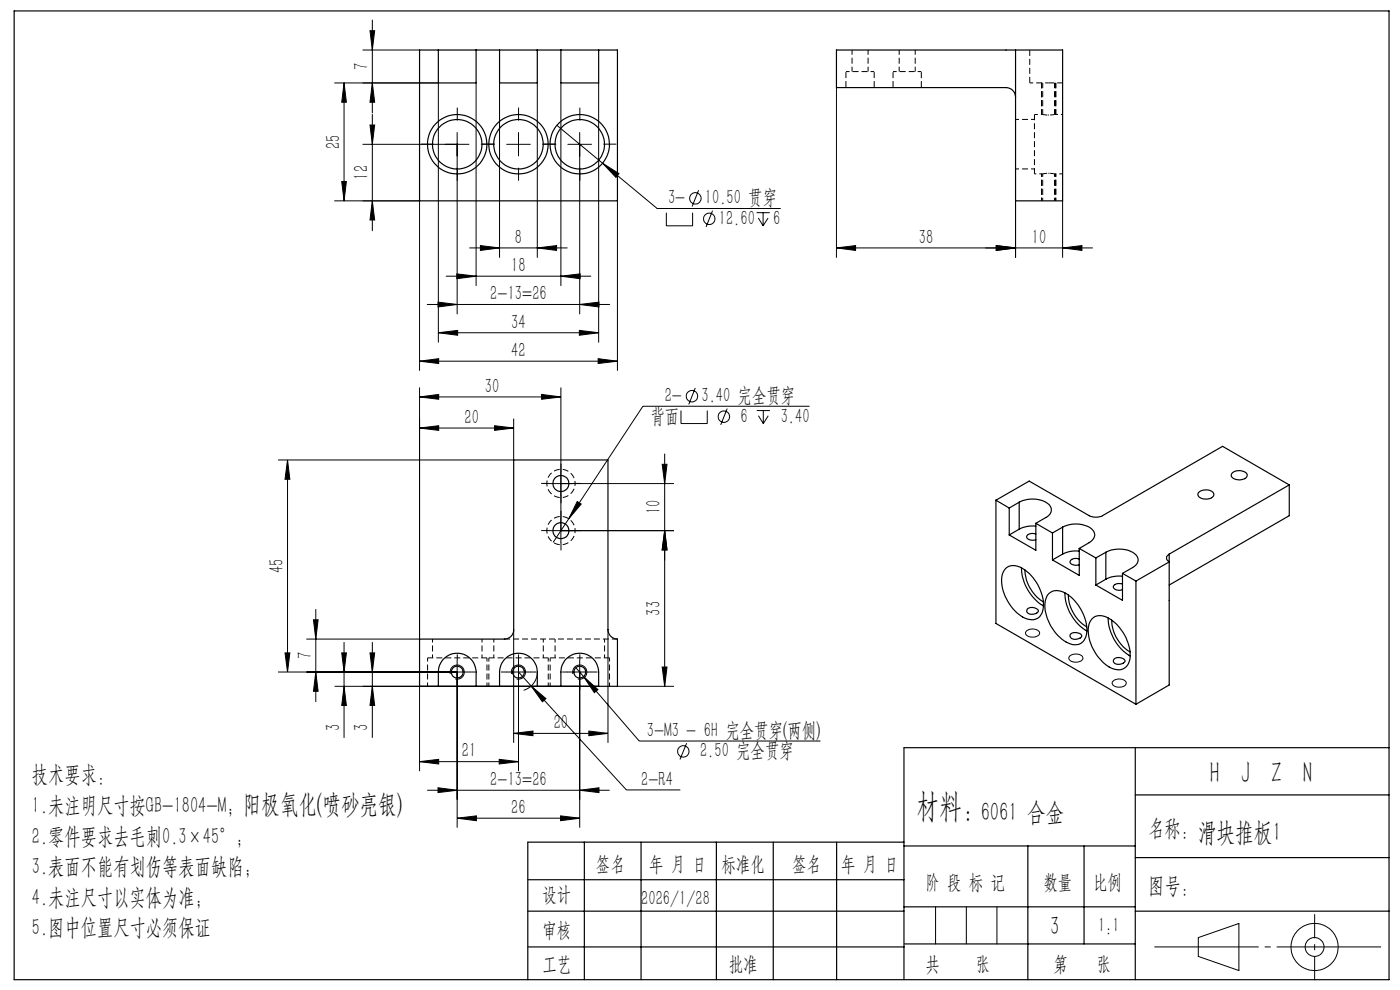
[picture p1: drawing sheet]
<svg xmlns="http://www.w3.org/2000/svg" width="297mm" height="210mm" viewBox="0 0 297 210" stroke-linecap="round" stroke-linejoin="round" font-family="sans-serif">
<g fill="none" stroke="#000" stroke-width=".25">
<path d="M3 2.3h291.7v205.5h-291.7zM93 10.6h8M93 10.6h-4v32h42v-32h-4M93 10.6v7h8v-7M101 10.6h5M106 10.6h8M106 10.6v7h8v-7M114 10.6h5M119 10.6h8M119 10.6v7h8v-7M215.4 10.6h-38v8h36a2.05 2.05 0 0 1 2 2M215.4 10.6h10v32h-10z"/>
<path d="M109 97.6h20v36a2.03 2.03 0 0 0 2 2v10h-42v-10h18a1.97 1.97 0 0 0 2-2zM211.3 106.1v26.1l29.7 17.2M211.3 106.1l2.8 1.7M214.1 107.8v5.7M216.2 106.5a5.8 5.8 0 0 1 6.5 .7 1.66 1.66 0 0 1-.8 2.6l-2.2 1.2M216.2 106.5l-2.1 1.3M216.2 106.5v5.7M216.2 112.2l-2.1 1.3M219.7 111.6a6.1 6.1 0 0 0-3.5 .6M219.7 113.3a1.61 1.61 0 0 0-1.9 .5 1.29 1.29 0 0 0 1.9 .7M219.7 111v5.7l-5.6-3.2M219.7 111l3.6 2.1"/>
<path d="M223.3 113.1v5.7M225.4 111.8a5.7 5.7 0 0 1 6.5 .7 1.68 1.68 0 0 1-.8 2.6l-2.1 1.2M225.4 111.8v5.7M225.4 111.8l-2.1 1.3M225.4 117.5l-2.1 1.3M229 116.9a6.1 6.1 0 0 0-3.6 .6M229 118.6a1.43 1.43 0 0 0-2 .6 1.62 1.62 0 0 0 2 .6M229 116.3v5.8l-5.7-3.3M229 116.3l3.5 2M232.5 118.3v5.8M234.6 117.1a5.8 5.8 0 0 1 6.5 .7 1.67 1.67 0 0 1-.8 2.6l-2.2 1.2M234.6 117.1l-2.1 1.2"/>
<path d="M234.6 117.1v5.8M248 117.5a.89 .89 0 0 0-.5 .9 .89 .89 0 0 0 .5 .8l-7 4.1M248 117.5v27.8l-7 4.1M254.2 104.5a2.2 2.2 0 0 1 3.3 .3 1.44 1.44 0 0 1-1.9 1.1 1.18 1.18 0 0 1-1.4-1.2zM261.5 100.3a2.23 2.23 0 0 1 3.1 .4 1.45 1.45 0 0 1-2 1.1 1.18 1.18 0 0 1-1.4-1.2zM273.5 102.9l-14.1-8.2-25.5 14.7a3.3 3.3 0 0 1-2.8 0l-12.8-7.3-7 4M273.5 102.9l-25.5 14.6M273.5 102.9v6.5l-25.5 14.7M213.4 120.5a3 3 0 0 1 3.7 .2 9.5 9.5 0 0 1 4.2 8.2 2.56 2.56 0 0 1-4 2.2 9.4 9.4 0 0 1-4.7-9.2zM216.7 120.5a9.7 9.7 0 0 0 4.7 8M217.5 120.9a8.1 8.1 0 0 0 3.8 6.8M218 129.1a1.52 1.52 0 0 1 2.3 .6 1.54 1.54 0 0 1-2.5 0z"/>
<path d="M222.3 126.1a2.92 2.92 0 0 1 4-.1 9.5 9.5 0 0 1 4.2 8.6 2.48 2.48 0 0 1-3.9 1.8 9.3 9.3 0 0 1-4.9-8.8zM225.9 125.8a9.8 9.8 0 0 0 4.7 8M226.7 126.2a8.1 8.1 0 0 0 3.8 6.8M227.2 134.4a1.84 1.84 0 0 1 2.2 .4 1.11 1.11 0 0 1-1.3 .8 .79 .79 0 0 1-.9-.2 .79 .79 0 0 1 0-1zM231.8 131.2a3 3 0 0 1 3.7 .1 9.4 9.4 0 0 1 4.2 8.6 2.55 2.55 0 0 1-4 1.8 9.4 9.4 0 0 1-4.7-9.2zM234.6 122.9l-2.1 1.2M235.1 131.1a9.7 9.7 0 0 0 4.6 8M235.8 131.5a8.1 8.1 0 0 0 3.9 6.8M236.4 139.8a1.57 1.57 0 0 1 2.3 .5 1.67 1.67 0 0 1-2.4 .2l-.1-.2zM238.1 122.2a6.3 6.3 0 0 0-3.5 .7M238.1 123.9a1.43 1.43 0 0 0-1.9 .7 1.49 1.49 0 0 0 1.9 .5M238.1 121.6v5.7l-5.6-3.2"/>
<path d="M238.1 121.6l2.9 1.7M241 123.3v26.1M93 145.6v-3.1a4 4 0 0 1 4-3.9 4 4 0 0 1 4 3.9v3.1M106 145.6v-3.1a4 4 0 0 1 4-3.9 4 4 0 0 1 4 3.9v3.1M119 145.6v-3.1a4 4 0 0 1 4-3.9 4 4 0 0 1 4 3.9v3.1M240.8 158.6v49.2M294.7 158.6h-102.9v49.2M124 178.6v29.2M136 178.6v29.2M152 178.6v29.2M164 178.6v29.2M177.5 178.6v29.2"/>
<path d="M191.8 178.6h-79.8v29.2M191.8 179.4h49M218.1 179.4v28.4M230 179.4v20.8M240.8 168.6h53.9M112 193.3h79.8M112 186.6h79.8M191.8 192.4h49M240.8 181.9h53.9M240.8 193.3h53.9M112 200.9h79.8M192 200.2h48.8"/>
<circle cx="97" cy="30.6" r="5.2"/>
<circle cx="97" cy="30.6" r="6.3"/>
<circle cx="110" cy="30.6" r="6.3"/>
<circle cx="110" cy="30.6" r="5.2"/>
<circle cx="123" cy="30.6" r="5.2"/>
<circle cx="123" cy="30.6" r="6.3"/>
<circle cx="119" cy="102.6" r="1.7"/>
<circle cx="119" cy="112.6" r="1.69"/>
<circle cx="97" cy="142.6" r="1.24"/>
<circle cx="110" cy="142.6" r="1.25"/>
<circle cx="123" cy="142.6" r="1.24"/>
</g>
<g fill="none" stroke="#000" stroke-width=".21" stroke-dasharray="1.3 .6" stroke-linecap="butt">
<path d="M218.5 10.6v7M222.3 24.4h.2M222.5 36.8h-.1M222.6 36.8h-.1M95.8 142.5v.3M98.3 142.6v-.1M98.3 142.5l-.1-.4M108.8 142.5v.3M111.3 142.6v-.1M111.3 142.5l-.1-.4M121.8 142.5v.3M124.3 142.6v-.1"/>
<path d="M124.3 142.5l-.1-.4"/>
</g>
<path d="M221.2 36.9l1.1-.1 1.4 .1M223.7 24.3l-1.1 .1-1.4-.1" fill="none" stroke="#000" stroke-width=".21" stroke-dasharray="1.3 .6" stroke-dashoffset=".3" stroke-linecap="butt"/>
<path d="M221.2 17.6v6.7M222.5 17.6h3M219.5 24.3v12.6M221 24.3v-6.7M223.7 24.3v-6.7M224 24.3v-6.7M103.3 139.5h-12.6M107 135.5h24M116.3 139.5h-12.6M129.3 139.5h-12.6" fill="none" stroke="#000" stroke-width=".21" stroke-dasharray="1.3 .6" stroke-dashoffset=".1" stroke-linecap="butt"/>
<g fill="none" stroke="#000" stroke-width=".21" stroke-dasharray="1.3 .6" stroke-dashoffset=".5" stroke-linecap="butt">
<path d="M185.5 15.2h-6M195.5 15.2h-6M218.5 17.6h4M215.5 35.8h4M219.5 25.3h-4M90.7 139.5v6M91.8 135.5v4M102.3 139.5v-4M103.7 139.5v6M104.8 135.5v4M115.3 139.5v-4M116.7 139.5v6"/>
<path d="M117.8 135.5v4M128.3 139.5v-4M103.3 145.5v-6M116.3 145.5v-6M129.3 145.5v-6"/>
</g>
<path d="M219.5 36.9h1.7M221.2 24.3h-1.7M223.7 36.9h1.8M225.5 24.3h-1.8" fill="none" stroke="#000" stroke-width=".21" stroke-dasharray="1.3 .6" stroke-dashoffset=".9" stroke-linecap="butt"/>
<path d="M221.2 36.9v5.7M221 42.6v-5.7M223.7 42.6v-5.7M224 42.6v-5.7" fill="none" stroke="#000" stroke-width=".21" stroke-dasharray="1.3 .6" stroke-dashoffset=".6" stroke-linecap="butt"/>
<path d="M179.5 15.2v3.4M185.5 18.6v-3.4M189.5 15.2v3.4M195.5 18.6v-3.4" fill="none" stroke="#000" stroke-width=".21" stroke-dasharray="1.3 .6" stroke-dashoffset="-.1" stroke-linecap="butt"/>
<path d="M180.8 10.6v4.6M184.2 15.2v-4.6M190.8 10.6v4.6M194.2 15.2v-4.6" fill="none" stroke="#000" stroke-width=".21" stroke-dasharray="1.3 .6" stroke-dashoffset=".2" stroke-linecap="butt"/>
<path d="M122 102.5a3 3 0 0 1-4.4 2.7 3 3 0 0 1-.3-5.1 3 3 0 0 1 4.7 2v.4M122 112.5a3 3 0 0 1-4.4 2.7 3 3 0 0 1-.3-5.1 3 3 0 0 1 4.7 2v.4" fill="none" stroke="#000" stroke-width=".21" stroke-dasharray="1.3 .6" stroke-dashoffset=".7" stroke-linecap="butt"/>
<g fill="none" stroke="#000" stroke-width=".21">
<path d="M71 17.6h22v55M73 17.6l.5 4.1h-1zM73 17.6v25M77 10.6h12M78.5 6.5h1l-.5 4.1zM79 17.6l.5 4.1h-1zM79 4.3v19.6M101 17.6v43M106 17.6v37M114 17.6v37M119 17.6v43M127 17.6v55"/>
<path d="M177.4 18.6v36M72.5 38.5h1l-.5 4.1zM77 30.6h22.5M78.5 26.5h1l-.5 4.1zM79 24.3v24.7M97 28.1v38.5M107.5 30.6h5M110 28.1v5M118.1 26.6l21.3 17.6h26.2M120.5 30.6h5M123 28.1v38.5M127.8 34.6l3.5 2.2-.6 .8z"/>
<path d="M71 42.6h18v36M79 42.6l.5 4.1h-1zM94.7 58.6h30.6M96.9 58.1l4.1 .5-4.1 .5zM99.6 52.6h20.7M101.9 52.1l4.1 .5-4.1 .5zM114 52.6l4.1-.5v1zM119 58.6l4.1-.5v1zM131 42.6v36M141.4 45.1v2.8h5.5v-2.8M148.2 40.3l-1.4 3.5M151.2 44.7l-1.4 3.4"/>
<path d="M160.5 45.1h2.8M160.9 46.2l1 1.7M161.9 45.1v2.8M162.9 46.2l-1 1.7M177.4 52.6l4.1-.5v1zM177.4 52.6h54.4M211.3 52.1l4.1 .5-4.1 .5zM215.4 42.6v12M225.4 52.6l4.1-.5v1zM225.4 42.6v12M89 76.6l4.1-.5v1zM89 76.6h42"/>
<path d="M90.6 64.6h38.7M92.9 64.1l4.1 .5-4.1 .5zM93 70.6l4.1-.5v1zM93 70.6h34M122.9 70.1l4.1 .5-4.1 .5zM123 64.6l4.1-.5v1zM126.9 76.1l4.1 .5-4.1 .5zM61 97.6l.5 4.1h-1zM61 97.6v44.9M89 90.8l4.1-.5v1zM89 84.2l4.1-.5v1zM89 82.2v53.4h-24"/>
<path d="M89 90.8h20M89 84.2h30M104.9 90.3l4.1 .5-4.1 .5zM109 88.8v8.8h-50M114.9 83.7l4.1 .5-4.1 .5zM119 82.2v32.9M140.5 98.5h1l-.5 4.1zM141 96.2v49.4M144.5 87.1v2.7h5.5v-2.7M147.5 82.3l-1.4 3.5M154.3 86.7l-1.4 3.4M160.5 87.1h2.8"/>
<path d="M160.9 88.2l1 1.6M161.9 87.1v2.7M163 88.2l-1.1 1.6M171.7 86.2h-35.3l-15.8 23.9M116.5 112.6h26.5M116.5 102.6h26.5M120.6 110.1l-3.3 5M122.4 106.4l.9 .5-2.7 3.2zM141 112.6l.5 4.1h-1zM60.5 138.5h1l-.5 4zM66.5 131.5h1l-.5 4.1zM67 129.2v19.7"/>
<path d="M72.5 138.5h1l-.5 4zM73 136.2v20.3M78.5 138.5h1l-.5 4zM79 136.2v20.3M109 133.6v24M129 133.6v24M217.7 133.9a1.93 1.93 0 0 1 2.9 .3 1.55 1.55 0 0 1-2.2 .9l-.8-.5v-.4zM226.8 139.3a2 2 0 0 1 2.9 .1 1.04 1.04 0 0 1-1.2 1.1 1.29 1.29 0 0 1-1.7-1zM59 142.5h40.5M67 142.5l.5 4.1h-1zM71 145.6h56M73 145.6l.5 4h-1z"/>
<path d="M79 145.6l.5 4h-1zM89 145.6v18M95.5 143a1.51 1.51 0 0 1 1.4-1.9 1.51 1.51 0 0 1 1.6 1.6 1.51 1.51 0 0 1-1.9 1.3M97 140.1v35.5M107.5 142.5h5M108.5 143a1.5 1.5 0 0 1 1.4-1.9 1.5 1.5 0 0 1 1.6 1.6 1.5 1.5 0 0 1-1.9 1.3M109 155.6l4.1-.5v1zM109 155.6h20M110 140.1v23.5M110 142.5l2.7 3M112.7 145.5l3.1 2.7-.7 .7zM112.7 145.5l20.2 22.1h11.4"/>
<path d="M114 142.5a4 4 0 0 1-2.9 3.9M120.5 142.5h5M121.5 143a1.51 1.51 0 0 1 1.4-1.9 1.51 1.51 0 0 1 1.6 1.6 1.51 1.51 0 0 1-1.9 1.3M122.2 141.6l1.6 1.9M123 140.1v35.5M123.8 143.5l3.1 2.8-.8 .6zM123.8 143.5l11.8 13.7h38.5M124.9 155.1l4.1 .5-4.1 .5zM131 145.6h12M140.5 141.5h1l-.5 4.1zM145.7 157.6l-1.4 3.5M236.1 144.5a1.93 1.93 0 0 1 2.8 .3 1.55 1.55 0 0 1-2.1 .9l-.8-.5-.1-.4z"/>
<path d="M89 161.6l4.1-.5v1zM89 161.6h21M90.6 167.6h38.7M92.9 167.1l4.1 .5-4.1 .5zM97 173.6l4.1-.5v1zM97 173.6h26M105.9 161.1l4.1 .5-4.1 .5zM118.9 173.1l4.1 .5-4.1 .5zM123 167.6l4.1-.5v1zM198.5 192.4v7.8M205 192.4v7.8M211.5 192.4v7.8"/>
<path d="M254.2 198.9l8.6-3v10l-8.6-3z"/>
<circle cx="147.5" cy="42.1" r="1.22"/>
<circle cx="150.5" cy="46.4" r="1.22"/>
<circle cx="146.8" cy="84" r="1.21"/>
<circle cx="153.6" cy="88.4" r="1.21"/>
<circle cx="145" cy="159.4" r="1.2"/>
<circle cx="278.9" cy="200.9" r="2"/>
<circle cx="278.9" cy="200.9" r="5"/>
</g>
<g fill="none" stroke="#000" stroke-width=".21" stroke-dasharray="30.5 1.3 1.3 1.3" stroke-linecap="butt">
<path d="M92 30.6h-2.7M97 25.6v-2.8M97 35.6v2.7M102 30.6h2.8M105 30.6h-2.7M110 25.6v-2.8M110 35.6v2.7M115 30.6h2.8M118 30.6h-2.7M123 25.6v-2.8M123 35.6v2.7M128 30.6h2.8"/>
<path d="M116.5 112.5h-1.7M116.5 102.5h-1.7M119 110v-1.7M119 115v1.7M119 100v-1.7M119 105v1.7M121.5 112.5h1.7M121.5 102.5h1.7M94.5 142.5h-1.2M97 140v-1.2M97 145v1.3M99.5 142.5h1.3"/>
<path d="M107.5 142.5h-1.2M110 140v-1.2M110 145v1.3M112.5 142.5h1.3M120.5 142.5h-1.2M123 140v-1.2M123 145v1.3M125.5 142.5h1.3"/>
</g>
<path d="M244.9 200.9h48.1" fill="none" stroke="#000" stroke-width=".21" stroke-dasharray="30.5 1.3 1.3 1.3" stroke-dashoffset="8.3" stroke-linecap="butt"/>
<path d="M278.9 193.9v14" fill="none" stroke="#000" stroke-width=".21" stroke-dasharray="30.5 1.3 1.3 1.3" stroke-dashoffset="25.4" stroke-linecap="butt"/>
<g fill="#000">
<path d="M73 17.6l.5 4.1h-1zM72.5 38.5h1l-.5 4.1z"/>
<path d="M79 17.6l.5 4.1h-1zM78.5 6.5h1l-.5 4.1zM79 42.6l.5 4.1h-1zM78.5 26.5h1l-.5 4.1z"/>
<path d="M96.9 58.1l4.1 .5-4.1 .5zM119 58.6l4.1-.5v1z"/>
<path d="M93 70.6l4.1-.5v1zM122.9 70.1l4.1 .5-4.1 .5zM101.9 52.1l4.1 .5-4.1 .5zM114 52.6l4.1-.5v1zM92.9 64.1l4.1 .5-4.1 .5zM123 64.6l4.1-.5v1zM127.8 34.6l2.9 3 .6-.8zM211.3 52.1l4.1 .5-4.1 .5zM225.4 52.6l4.1-.5v1z"/>
<path d="M126.9 76.1l4.1 .5-4.1 .5zM89 76.6l4.1-.5v1zM211.3 52.1l4.1 .5-4.1 .5zM177.4 52.6l4.1-.5v1z"/>
<path d="M104.9 90.3l4.1 .5-4.1 .5zM89 90.8l4.1-.5v1zM105.9 161.1l4.1 .5-4.1 .5zM89 161.6l4.1-.5v1z"/>
<path d="M60.5 138.5h1l-.5 4zM61 97.6l.5 4.1h-1zM67 142.5l.5 4.1h-1zM66.5 131.5h1l-.5 4.1zM141 112.6l.5 4.1h-1zM140.5 98.5h1l-.5 4.1z"/>
<path d="M72.5 138.5h1l-.5 4zM73 145.6l.5 4h-1zM141 112.6l.5 4.1h-1zM140.5 141.5h1l-.5 4.1z"/>
<path d="M79 145.6l.5 4h-1zM78.5 138.5h1l-.5 4z"/>
<path d="M97 173.6l4.1-.5v1zM118.9 173.1l4.1 .5-4.1 .5zM92.9 167.1l4.1 .5-4.1 .5zM123 167.6l4.1-.5v1zM89 84.2l4.1-.5v1zM114.9 83.7l4.1 .5-4.1 .5zM109 155.6l4.1-.5v1zM124.9 155.1l4.1 .5-4.1 .5zM122.4 106.4l-1.8 3.7 2.7-3.2zM123.8 143.5l2.3 3.4 .8-.6zM112.7 145.5l2.4 3.4 .7-.7z"/>
</g>
<text font-size="7.1" x="194.3" y="173.4">材料：</text>
<g font-size="6.3">
<text x="256.6" y="166.2">H</text>
<text x="263.3" y="166.2">J</text>
<text x="269.7" y="166.2">Z</text>
<text x="276.4" y="166.2">N</text>
</g>
<g font-size="5.6">
<text x="51.5" y="172.4">阳极氧化(喷砂亮银)</text>
<text x="208" y="174.1">6061 合金</text>
<text x="254.1" y="178.4">滑块推板1</text>
<text x="222.8" y="198.3">3</text>
</g>
<g font-size="4.9">
<text x="6.8" y="166">技术要求：</text>
<text x="6.8" y="172.4">1.未注明尺寸按GB-1804-M；</text>
<text x="6.8" y="179">2.零件要求去毛刺0.3×45°；</text>
<text x="243.6" y="177.3">名称:</text>
<text x="6.8" y="185.4">3.表面不能有划伤等表面缺陷；</text>
<text x="6.8" y="191.9">4.未注尺寸以实体为准；</text>
<text x="243.6" y="189.4">图号：</text>
<text x="6.8" y="198.3">5.图中位置尺寸必须保证</text>
</g>
<g font-size="4.4">
<text x="78.1" y="14.8" transform="rotate(-90 78.1 14.8)">7</text>
<text x="72.1" y="31.6" transform="rotate(-90 72.1 31.6)">25</text>
<text x="78.1" y="38.1" transform="rotate(-90 78.1 38.1)">12</text>
<text x="141.7" y="43.4">3-</text>
<text x="149.5" y="43.4">10.50 贯穿</text>
<text x="152.5" y="47.7">12.60</text>
<text x="164.1" y="47.7">6</text>
<text x="109.2" y="51.7">8</text>
<text x="194.9" y="51.7">38</text>
<text x="218.9" y="51.7">10</text>
<text x="108.5" y="57.7">18</text>
<text x="104" y="63.7">2-13=26</text>
<text x="108.5" y="69.7">34</text>
<text x="108.5" y="75.7">42</text>
<text x="102.9" y="83.3">30</text>
<text x="98.5" y="89.9">20</text>
<text x="138" y="89.7">背面</text>
<text x="141" y="85.3">2-</text>
<text x="148.8" y="85.3">3.40 完全贯穿</text>
<text x="157.1" y="89.7">6</text>
<text x="165.6" y="89.7">3.40</text>
<text x="140.1" y="109.1" transform="rotate(-90 140.1 109.1)">10</text>
<text x="60.1" y="121.6" transform="rotate(-90 60.1 121.6)">45</text>
<text x="140.1" y="130.6" transform="rotate(-90 140.1 130.6)">33</text>
<text x="66.1" y="139.8" transform="rotate(-90 66.1 139.8)">7</text>
<text x="72.1" y="155" transform="rotate(-90 72.1 155)">3</text>
<text x="78.1" y="155" transform="rotate(-90 78.1 155)">3</text>
<text x="117.5" y="154.7">20</text>
<text x="98" y="160.7">21</text>
<text x="137.2" y="156.3">3-M3 - 6H 完全贯穿(两侧)</text>
<text x="148.5" y="160.7">2.50 完全贯穿</text>
<text x="104" y="166.7">2-13=26</text>
<text x="136" y="166.7">2-R4</text>
<text x="108.5" y="172.7">26</text>
<text x="126.4" y="184.7">签名</text>
<text x="137.7" y="184.7">年 月 日</text>
<text x="153.1" y="184.7">标准化</text>
<text x="168" y="184.7">签名</text>
<text x="178.5" y="184.7">年 月 日</text>
<text x="115.1" y="191.2">设计</text>
<text x="136" y="192">2026/1/28</text>
<text x="196.3" y="188.6">阶 段 标 记</text>
<text x="221.3" y="188.6">数量</text>
<text x="231.9" y="188.6">比例</text>
<text x="232.9" y="197.8">1:1</text>
<text x="115.1" y="198.7">审核</text>
<text x="115.1" y="206">工艺</text>
<text x="154.6" y="206">批准</text>
<text x="196.3" y="206">共</text>
<text x="207" y="206">张</text>
<text x="223.5" y="206">第</text>
<text x="232.7" y="206">张</text>
</g>
</svg>
